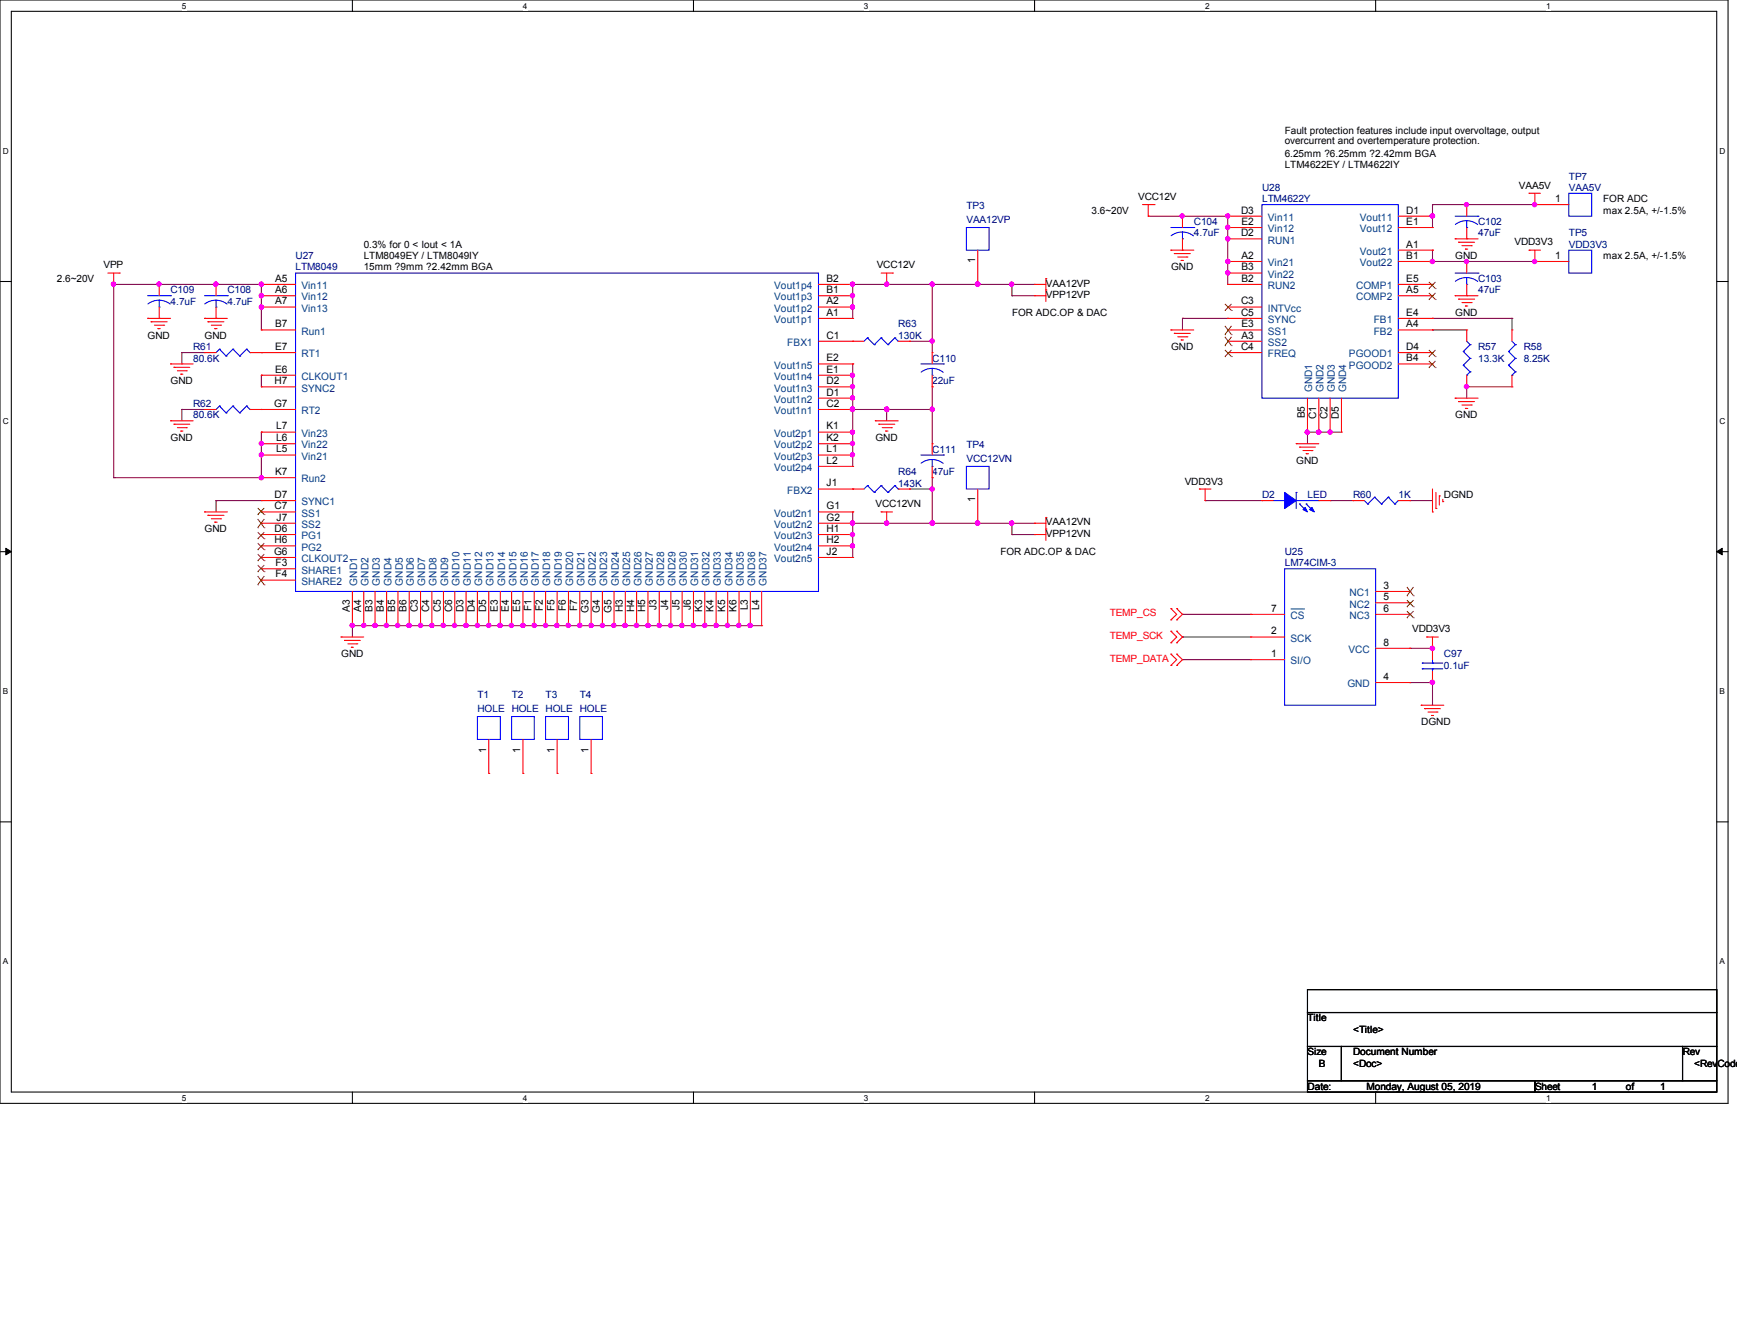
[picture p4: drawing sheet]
<svg xmlns="http://www.w3.org/2000/svg" width="279mm" height="216mm" viewBox="0 0 279 216" stroke-linecap="round" stroke-linejoin="round" font-family="sans-serif">
<path d="M0 0h278v177.4h-278zM1.8 1.8h274.3v173.8h-274.3z" fill="none" stroke="#000" stroke-width=".17"/>
<g fill="#fff">
<path d="M29.3 .2h.7v1.5h-.7z"/>
<path d="M29.3 175.8h.7v1.4h-.7z"/>
</g>
<path d="M56.7 0v1.8M56.7 175.6v1.8" fill="none" stroke="#000" stroke-width=".17"/>
<g fill="#fff">
<path d="M84.1 .2h.7v1.5h-.7z"/>
<path d="M84.1 175.8h.7v1.4h-.7z"/>
</g>
<path d="M111.5 0v1.8M111.5 175.6v1.8" fill="none" stroke="#000" stroke-width=".17"/>
<g fill="#fff">
<path d="M139 .2h.7v1.5h-.7z"/>
<path d="M139 175.8h.7v1.4h-.7z"/>
</g>
<path d="M166.4 0v1.8M166.4 175.6v1.8" fill="none" stroke="#000" stroke-width=".17"/>
<g fill="#fff">
<path d="M193.8 .2h.8v1.5h-.8z"/>
<path d="M193.8 175.8h.8v1.4h-.8z"/>
</g>
<path d="M221.3 0v1.8M221.3 175.6v1.8" fill="none" stroke="#000" stroke-width=".17"/>
<g fill="#fff">
<path d="M248.7 .2h.7v1.5h-.7z"/>
<path d="M248.7 175.8h.7v1.4h-.7z"/>
<path d="M.5 23.5h.9v1.5h-.9z"/>
<path d="M276.6 23.5h.9v1.5h-.9z"/>
<path d="M.5 67h.9v1.5h-.9z"/>
<path d="M276.6 67h.9v1.5h-.9z"/>
</g>
<path d="M0 45.3h1.8M276.1 45.3h1.9" fill="none" stroke="#000" stroke-width=".17"/>
<g fill="#fff">
<path d="M.5 110.4h.8v1.5h-.8z"/>
<path d="M276.6 110.4h.9v1.5h-.9z"/>
</g>
<path d="M0 88.7h1.8M276.1 88.7h1.9" fill="none" stroke="#000" stroke-width=".17"/>
<path d="M.9 88.1l.9 .6-.9 .5zM276.1 88.7l.9-.6v1.1z" fill="#000" stroke="#000" stroke-width=".16"/>
<g fill="#fff">
<path d="M.5 153.8h.8v1.5h-.8z"/>
<path d="M276.6 153.8h.9v1.5h-.9z"/>
</g>
<path d="M0 132.1h1.8M276.1 132.1h1.9M210.3 159.1h65.8v3.7h-65.8zM210.3 162.8h65.8v5.4h-65.8zM210.3 168.2h5.5v5.5h-5.5zM210.3 173.7h36.6v1.9h-36.6zM215.8 168.2h54.8v5.5h-54.8zM246.9 173.7h29.2v1.9h-29.2zM270.6 168.2h5.5v5.5h-5.5z" fill="none" stroke="#000" stroke-width=".17"/>
<g fill="none" stroke="#800040" stroke-width=".17">
<path d="M184.7 34.8h.1M184.7 34.8h12.8M190.2 34.8h.1M197.5 36.6h.1M197.5 38.4h.1M197.5 34.8h.1M197.5 34.8v10.9M230.4 32.9h.1M230.4 34.8h.1M230.4 32.9h16.5M230.4 32.9v3.7M235.9 32.9h.1"/>
<path d="M18.3 45.7h.1M18.3 45.7h23.7M18.3 45.7v31.1M25.6 45.7h.1M29.3 56.7h.1M29.3 58.5h.1M29.3 56.7h3.6M29.3 56.7v1.8M34.8 45.7h.1M42 49.4h.1M42 45.7h.1M42 47.5h.1"/>
<path d="M42 45.7v7.3M137.2 45.7h.1M137.2 47.5h.1M137.2 49.4h.1M137.2 58.5h.1M137.2 45.7h29.2M137.2 45.7v5.5M137.2 58.5v16.5M142.6 45.7h.1M146.3 54.9h.1M146.3 54.9h3.6M149.9 54.9h.1"/>
<path d="M149.9 45.7h.1M149.9 45.7v11M157.3 45.7h.1M162.8 45.7h.1M162.8 47.5h.1M162.8 45.7v1.8M162.8 47.5h3.6M190.2 51.2h.1M190.2 51.2h7.3M190.2 51.2v1.8M197.5 43.9h.1M197.5 42h.1"/>
<path d="M230.4 53h.1M230.4 51.2h.1M230.4 42h.1M230.4 40.2h.1M230.4 51.2h12.8M230.4 53h5.5M230.4 40.2v1.8M230.4 42h16.5M235.9 42h.1M243.2 51.2h.1M243.2 51.2v1.8M18.3 76.8h.1"/>
<path d="M29.3 65.8h.1M29.3 65.8h3.6M29.3 65.8v1.8M42 60.3h.1M42 69.5h.1M42 71.3h.1M42 73.2h.1M42 60.3v1.9M42 69.5v7.3h-23.7M137.2 62.2h.1M137.2 60.3h.1M137.2 64h.1"/>
<path d="M137.2 65.8h.1M137.2 69.5h.1M137.2 71.3h.1M137.2 73.2h.1M137.2 65.8h12.7M142.6 65.8h.1M142.6 65.8v1.8M146.3 78.6h.1M146.3 78.6h3.6M149.9 78.6h.1M149.9 62.2h.1M149.9 76.8h.1"/>
<path d="M149.9 65.8h.1M149.9 62.2v9.1M149.9 76.8v7.3M210.3 69.5h.1M210.3 69.5h5.5M210.3 69.5v1.8M212.1 69.5h.1M214 69.5h.1M235.9 62.2h.1M235.9 62.2v1.8M235.9 62.2h7.3M34.8 80.5h.1"/>
<path d="M34.8 80.5h7.2M34.8 80.5v1.8M137.2 85.9h.1M137.2 84.1h.1M137.2 82.3h.1M137.2 87.8h.1M137.2 84.1h29.2M137.2 82.3v7.3M142.6 84.1h.1M149.9 84.1h.1M157.3 84.1h.1M162.8 84.1h.1"/>
<path d="M162.8 85.9h.1M162.8 84.1v1.8M162.8 85.9h3.6M190.2 98.8h.1M190.2 98.8h11M193.8 80.5h.1M193.8 80.5h9.2M214 80.5h.1M214 80.5h3.6M226.8 80.5h.1M226.8 80.5h3.6M56.7 100.6h.1"/>
<path d="M56.7 100.6h65.8M56.7 100.6v1.8M58.5 100.6h.1M60.3 100.6h.1M62.2 100.6h.1M64 100.6h.1M65.8 100.6h.1M67.6 100.6h.1M69.5 100.6h.1M71.3 100.6h.1M73.2 100.6h.1M75 100.6h.1"/>
<path d="M76.8 100.6h.1M78.6 100.6h.1M80.5 100.6h.1M82.3 100.6h.1M84.1 100.6h.1M85.9 100.6h.1M87.8 100.6h.1M89.6 100.6h.1M91.4 100.6h.1M93.3 100.6h.1M95.1 100.6h.1M96.9 100.6h.1"/>
<path d="M98.8 100.6h.1M100.6 100.6h.1M102.4 100.6h.1M104.2 100.6h.1M106 100.6h.1M107.9 100.6h.1M109.7 100.6h.1M111.5 100.6h.1M113.4 100.6h.1M115.2 100.6h.1M117.1 100.6h.1M118.9 100.6h.1"/>
<path d="M120.7 100.6h.1M190.2 102.4h.1M190.2 106h.1M190.2 102.4h11M190.2 106h11M226.8 109.7h.1M226.8 104.2h.1M226.8 109.7h3.6M226.8 104.2h3.6M230.4 109.7h.1M230.4 109.7v3.7"/>
</g>
<g fill="#f0f" stroke="#f0f" stroke-width=".17">
<circle cx="149.9" cy="54.8" r=".34"/>
<circle cx="197.5" cy="36.5" r=".34"/>
<circle cx="197.5" cy="42" r=".34"/>
<circle cx="197.5" cy="38.4" r=".35"/>
<circle cx="197.5" cy="43.9" r=".34"/>
<circle cx="210.3" cy="69.5" r=".34"/>
<circle cx="212.1" cy="69.5" r=".35"/>
<circle cx="214" cy="69.5" r=".34"/>
<circle cx="235.9" cy="32.9" r=".34"/>
<circle cx="246.8" cy="32.9" r=".34"/>
<circle cx="235.9" cy="62.1" r=".34"/>
<circle cx="230.4" cy="34.7" r=".35"/>
<circle cx="246.8" cy="42" r=".34"/>
<circle cx="235.9" cy="42" r=".34"/>
<circle cx="230.4" cy="42" r=".35"/>
<circle cx="149.9" cy="84.1" r=".35"/>
<circle cx="149.9" cy="78.6" r=".34"/>
<circle cx="149.9" cy="45.7" r=".34"/>
<circle cx="25.6" cy="45.7" r=".34"/>
<circle cx="137.1" cy="85.9" r=".34"/>
<circle cx="137.1" cy="84.1" r=".35"/>
<circle cx="197.5" cy="34.7" r=".34"/>
<circle cx="34.7" cy="45.7" r=".34"/>
<circle cx="42" cy="73.1" r=".34"/>
<circle cx="42" cy="71.3" r=".34"/>
<circle cx="137.1" cy="49.4" r=".34"/>
<circle cx="137.1" cy="47.5" r=".35"/>
<circle cx="137.1" cy="87.8" r=".34"/>
<circle cx="56.7" cy="100.5" r=".35"/>
<circle cx="60.3" cy="100.5" r=".34"/>
<circle cx="58.5" cy="100.5" r=".34"/>
<circle cx="64" cy="100.5" r=".34"/>
<circle cx="62.1" cy="100.5" r=".34"/>
<circle cx="65.8" cy="100.5" r=".35"/>
<circle cx="67.6" cy="100.5" r=".34"/>
<circle cx="69.5" cy="100.5" r=".34"/>
<circle cx="73.1" cy="100.5" r=".34"/>
<circle cx="71.3" cy="100.5" r=".34"/>
<circle cx="76.8" cy="100.5" r=".34"/>
<circle cx="75" cy="100.5" r=".35"/>
<circle cx="80.4" cy="100.5" r=".34"/>
<circle cx="78.6" cy="100.5" r=".34"/>
<circle cx="84.1" cy="100.5" r=".35"/>
<circle cx="82.3" cy="100.5" r=".34"/>
<circle cx="85.9" cy="100.5" r=".34"/>
<circle cx="89.6" cy="100.5" r=".34"/>
<circle cx="87.8" cy="100.5" r=".34"/>
<circle cx="93.2" cy="100.5" r=".35"/>
<circle cx="91.4" cy="100.5" r=".34"/>
<circle cx="96.9" cy="100.5" r=".34"/>
<circle cx="95.1" cy="100.5" r=".34"/>
<circle cx="98.7" cy="100.5" r=".34"/>
<circle cx="102.4" cy="100.5" r=".35"/>
<circle cx="100.5" cy="100.5" r=".34"/>
<circle cx="106" cy="100.5" r=".34"/>
<circle cx="104.2" cy="100.5" r=".34"/>
<circle cx="109.7" cy="100.5" r=".34"/>
<circle cx="107.9" cy="100.5" r=".34"/>
<circle cx="113.4" cy="100.5" r=".34"/>
<circle cx="111.5" cy="100.5" r=".35"/>
<circle cx="115.2" cy="100.5" r=".34"/>
<circle cx="118.8" cy="100.5" r=".34"/>
<circle cx="117" cy="100.5" r=".34"/>
<circle cx="120.7" cy="100.5" r=".35"/>
<circle cx="18.2" cy="45.7" r=".34"/>
<circle cx="42" cy="45.7" r=".34"/>
<circle cx="42" cy="49.4" r=".34"/>
<circle cx="42" cy="47.5" r=".35"/>
<circle cx="137.1" cy="62.1" r=".34"/>
<circle cx="137.1" cy="60.3" r=".34"/>
<circle cx="137.1" cy="65.8" r=".35"/>
<circle cx="137.1" cy="64" r=".34"/>
<circle cx="137.1" cy="69.5" r=".34"/>
<circle cx="137.1" cy="73.1" r=".34"/>
<circle cx="137.1" cy="71.3" r=".34"/>
<circle cx="142.6" cy="45.7" r=".34"/>
<circle cx="137.1" cy="45.7" r=".34"/>
<circle cx="162.7" cy="45.7" r=".34"/>
<circle cx="157.3" cy="45.7" r=".35"/>
<circle cx="149.9" cy="65.8" r=".35"/>
<circle cx="142.6" cy="65.8" r=".35"/>
<circle cx="162.7" cy="84.1" r=".35"/>
<circle cx="157.2" cy="84.1" r=".36"/>
<circle cx="142.6" cy="84.1" r=".35"/>
<circle cx="190.2" cy="34.7" r=".34"/>
<circle cx="230.4" cy="109.7" r=".35"/>
<circle cx="230.4" cy="104.2" r=".35"/>
<circle cx="42" cy="76.8" r=".34"/>
</g>
<g fill="none" stroke="#f00" stroke-width=".17">
<path d="M183.8 32.9h1.8M184.7 34.8h.1M184.7 32.9v1.9M185.6 32.9h.1M190.2 34.8h.1M190.2 34.8v1.8M190.2 38.4v1.8M197.5 38.4h.1M197.5 34.8h.1M197.5 36.6h.1M197.5 38.4h5.5M197.5 34.8h5.5"/>
<path d="M197.5 36.6h5.5M224.9 34.8h5.5M224.9 36.6h5.5M230.4 34.8h.1M230.4 36.6h.1M234.1 38.4h.1M234.1 38.4h3.6M234.6 38.9h.1M234.6 38.9h2.6M235.2 39.5h1.4M235.9 32.9h.1M235.9 38.4h.1"/>
<path d="M235.9 32.9v1.9M235.9 36.6v1.8M236.6 39.5h.1M246 31.1h.1M246 31.1h1.8M246.9 32.9h.1M246.9 31.1v1.8M246.9 32.9h5.4M17.4 43.9h1.8M18.3 45.7h.1M18.3 43.9v1.8M19.2 43.9h.1"/>
<path d="M23.7 51.2h.1M23.7 51.2h3.7M24.3 51.7h.1M24.3 51.7h2.6M24.8 52.3h1.5M25.4 52.8h.1M25.4 52.8h.4M25.6 45.7h.1M25.6 51.2h.1M25.6 45.7v1.8M25.6 49.4v1.8M26.3 52.3h.1"/>
<path d="M27.4 58.5h.1M27.4 58.5h3.7M28 59.1h.1M28 59.1h2.5M28.5 59.6h1.5M30 59.6h.1M32.9 51.2h.1M32.9 56.7h.1M32.9 51.2h3.7M32.9 56.7h1.9M33.4 51.7h.1M33.4 51.7h2.6"/>
<path d="M34 52.3h1.5M34.5 52.8h.1M34.5 52.8h.4M34.8 45.7h.1M34.8 51.2h.1M34.8 45.7v1.8M34.8 49.4v1.8M35.5 52.3h.1M40.2 56.7h7.3M42 56.7h.1M42 45.7h.1M42 47.5h.1"/>
<path d="M42 49.4h.1M42 53h.1M42 53h5.5M42 47.5h5.5M42 45.7h5.5M42 49.4h5.5M131.7 47.5h5.5M131.7 51.2h5.5M131.7 45.7h5.5M131.7 58.5h5.5M131.7 49.4h5.5M131.7 54.9h7.3"/>
<path d="M137.2 51.2h.1M137.2 49.4h.1M137.2 47.5h.1M137.2 45.7h.1M137.2 54.9h.1M137.2 58.5h.1M141.7 43.9h1.9M142.6 45.7h.1M142.6 43.9v1.8M143.6 43.9h.1M144.5 54.9h1.8M146.3 54.9h.1"/>
<path d="M149.9 56.7h.1M149.9 56.7v1.8M157.3 45.7h.1M157.3 40.2v5.5M166.4 45.7h.1M166.4 47.5h.1M166.4 47.5h1.8M166.4 45.7h1.8M168.2 44.8h.1M168.2 46.6h.1M168.2 44.8v3.7M188.3 53h.1"/>
<path d="M188.3 40.2h.1M188.3 53h3.7M188.3 40.2h3.7M188.9 53.6h.1M188.9 40.8h.1M188.9 53.6h2.6M188.9 40.8h2.6M189.4 54.1h1.5M189.4 41.3h1.5M190 54.7h.1M190 41.9h.1M190 54.7h.4"/>
<path d="M190 41.9h.4M190.2 40.2h.1M190.9 54.1h.1M190.9 41.3h.1M197.5 42h.1M197.5 54.9h.1M197.5 45.7h.1M197.5 43.9h.1M197.5 49.4h.1M197.5 56.7h.1M197.5 51.2h.1M197.5 53h.1"/>
<path d="M197.5 53h5.5M197.5 51.2h5.5M197.5 43.9h5.5M197.5 45.7h5.5M197.5 56.7h5.5M197.5 49.4h5.5M197.5 54.9h5.5M197.5 42h5.5M224.9 53h5.5M224.9 40.2h5.5M224.9 47.5h5.5M224.9 51.2h5.5"/>
<path d="M224.9 45.7h5.5M224.9 58.5h5.5M224.9 56.7h5.5M224.9 42h5.5M230.4 40.2h.1M230.4 53h.1M230.4 47.5h.1M230.4 42h.1M230.4 58.5h.1M230.4 56.7h.1M230.4 51.2h.1M230.4 45.7h.1"/>
<path d="M234.1 47.5h.1M234.1 47.5h3.6M234.6 48.1h.1M234.6 48.1h2.6M235.2 48.6h1.4M235.7 49.2h.1M235.7 40h.1M235.7 49.2h.4M235.7 40h.4M235.9 53h.1M235.9 42h.1M235.9 47.5h.1"/>
<path d="M235.9 42v1.9M235.9 45.7v1.8M235.9 53v1.9M236.6 48.6h.1M243.2 53h.1M243.2 53v1.9M246 40.2h.1M246 40.2h1.8M246.9 42h.1M246.9 40.2v1.8M246.9 42h5.4M27.4 67.6h.1"/>
<path d="M27.4 67.6h3.7M28 68.2h.1M28 68.2h2.5M28.5 68.7h1.5M29.1 69.3h.1M29.1 60.2h.1M29.1 69.3h.3M29.1 60.2h.3M30 68.7h.1M32.9 65.8h.1M32.9 65.8h1.9M40.2 65.8h7.3"/>
<path d="M42 60.3h.1M42 65.8h.1M42 62.2h.1M42 76.8h.1M42 73.2h.1M42 71.3h.1M42 69.5h.1M42 71.3h5.5M42 62.2h5.5M42 60.3h5.5M42 69.5h5.5M42 76.8h5.5"/>
<path d="M42 73.2h5.5M131.7 71.3h5.5M131.7 78.6h7.3M131.7 64h5.5M131.7 65.8h5.5M131.7 62.2h5.5M131.7 60.3h5.5M131.7 69.5h5.5M131.7 73.2h5.5M131.7 75h5.5M137.2 65.8h.1M137.2 64h.1"/>
<path d="M137.2 62.2h.1M137.2 60.3h.1M137.2 78.6h.1M137.2 69.5h.1M137.2 71.3h.1M137.2 73.2h.1M137.2 75h.1M140.8 67.6h.1M140.8 67.6h3.7M141.4 68.2h.1M141.4 68.2h2.5M141.9 68.7h1.5"/>
<path d="M142.5 69.3h.1M142.5 69.3h.3M143.4 68.7h.1M144.5 78.6h1.8M146.3 78.6h.1M149.9 71.3h.1M149.9 76.8h.1M149.9 62.2h.1M149.9 60.3v1.9M149.9 71.3v1.9M149.9 75v1.8M157.3 78.6v5.5"/>
<path d="M192.9 78.6h.1M192.9 78.6h1.9M193.8 78.6v1.9M208.5 71.3h.1M208.5 71.3h3.6M209 71.9h.1M209 71.9h2.6M209.6 72.4h1.4M210.1 72.9h.1M210.1 72.9h.4M210.3 69.5h.1M210.3 64v5.5"/>
<path d="M211 72.4h.1M212.1 69.5h.1M212.1 64v5.5M214 69.5h.1M214 64v5.5M215.8 69.5h.1M215.8 64v5.5M230.4 78.6v3.7M231 79.2v2.5M231.5 79.7h.1M231.5 79.7v1.5M234.1 64h.1"/>
<path d="M234.1 64h3.6M234.6 64.6h.1M234.6 64.6h2.6M235.2 65.1h1.4M235.7 65.7h.1M235.7 65.7h.4M235.9 62.2h.1M235.9 60.3v1.9M236.6 65.1h.1M243.2 62.2h.1M243.2 60.3v1.9M32.9 82.3h.1"/>
<path d="M32.9 82.3h3.7M33.4 82.8h.1M33.4 82.8h2.6M34 83.4h1.5M34.5 83.9h.1M34.5 83.9h.4M35.5 83.4h.1M42 82.3h.1M42 85.9h.1M42 80.5h.1M42 91.4h.1M42 93.3h.1"/>
<path d="M42 89.6h.1M42 87.8h.1M42 84.1h.1M42 84.1h5.5M42 85.9h5.5M42 82.3h5.5M42 80.5h5.5M42 91.4h5.5M42 93.3h5.5M42 89.6h5.5M42 87.8h5.5M56.7 95.1v5.5"/>
<path d="M58.5 95.1v5.5M60.3 95.1v5.5M62.2 95.1v5.5M64 95.1v5.5M65.8 95.1v5.5M67.6 95.1v5.5M69.5 95.1v5.5M71.3 95.1v5.5M73.2 95.1v5.5M75 95.1v5.5M76.8 95.1v5.5M78.6 95.1v5.5"/>
<path d="M80.5 95.1v5.5M82.3 95.1v5.5M84.1 95.1v5.5M85.9 95.1v5.5M87.8 95.1v5.5M89.6 95.1v5.5M91.4 95.1v5.5M93.3 95.1v5.5M95.1 95.1v5.5M96.9 95.1v5.5M98.8 95.1v5.5M100.6 95.1v5.5"/>
<path d="M102.4 95.1v5.5M104.2 95.1v5.5M106 95.1v5.5M107.9 95.1v5.5M109.7 95.1v5.5M111.5 95.1v5.5M113.4 95.1v5.5M115.2 95.1v5.5M117.1 95.1v5.5M118.9 95.1v5.5M120.7 95.1v5.5M122.5 95.1v5.5"/>
<path d="M131.7 84.1h5.5M131.7 85.9h5.5M131.7 82.3h5.5M131.7 89.6h5.5M131.7 87.8h5.5M137.2 82.3h.1M137.2 84.1h.1M137.2 85.9h.1M137.2 87.8h.1M137.2 89.6h.1M141.7 82.3h.1M141.7 82.3h1.9"/>
<path d="M142.6 84.1h.1M142.6 82.3v1.8M157.3 84.1h.1M166.4 84.1h.1M166.4 85.9h.1M166.4 84.1h1.8M166.4 85.9h1.8M168.2 83.2h.1M168.2 85h.1M168.2 83.2v3.7M188.3 97.8h.1M188.3 99.7h.1"/>
<path d="M188.3 97.8l1 1-1 .9M189.3 99.7h.1M189.3 97.8h.1M189.3 97.8l.9 1-.9 .9M193.8 80.5h.1M201.2 98.8h.1M201.2 98.8h5.4M203 80.5h.1M203 80.5h1.8M212.1 80.5h1.9M214 80.5h.1M217.6 80.5h.1"/>
<path d="M217.6 80.5h1.9M221.3 95.1h5.5M221.3 96.9h5.5M221.3 98.8h5.5M224.9 80.5h1.9M226.8 95.1h.1M226.8 96.9h.1M226.8 98.8h.1M226.8 80.5h.1M230.4 82.3h.1M231 81.7h.1M232.1 80.6h.1"/>
<path d="M232.1 80.3v.3M54.9 102.4h.1M54.9 102.4h3.6M55.4 103h.1M55.4 103h2.6M56 103.5h1.4M56.5 104.1h.1M56.5 104.1h.4M56.7 100.6h.1M57.4 103.5h.1M58.5 100.6h.1M60.3 100.6h.1"/>
<path d="M62.2 100.6h.1M64 100.6h.1M65.8 100.6h.1M67.6 100.6h.1M69.5 100.6h.1M71.3 100.6h.1M73.2 100.6h.1M75 100.6h.1M76.8 100.6h.1M78.6 100.6h.1M78.6 118.9v5.4M80.5 100.6h.1"/>
<path d="M82.3 100.6h.1M84.1 100.6h.1M84.1 118.9v5.4M85.9 100.6h.1M87.8 100.6h.1M89.6 100.6h.1M89.6 118.9v5.4M91.4 100.6h.1M93.3 100.6h.1M95.1 100.6h.1M95.1 118.9v5.4M96.9 100.6h.1"/>
<path d="M98.8 100.6h.1M100.6 100.6h.1M102.4 100.6h.1M104.2 100.6h.1M106 100.6h.1M107.9 100.6h.1M109.7 100.6h.1M111.5 100.6h.1M113.4 100.6h.1M115.2 100.6h.1M117.1 100.6h.1M118.9 100.6h.1"/>
<path d="M120.7 100.6h.1M122.5 100.6h.1M188.3 101.5h.1M188.3 103.3h.1M188.3 105.2h.1M188.3 107h.1M188.3 101.5l1 .9-1 .9M188.3 105.2l1 .8-1 1M189.3 103.3h.1M189.3 101.5h.1M189.3 107h.1M189.3 105.2h.1"/>
<path d="M189.3 101.5l.9 .9-.9 .9M189.3 105.2l.9 .8-.9 1M201.2 106h.1M201.2 102.4h.1M201.2 102.4h5.4M201.2 106h5.4M221.3 109.7h5.5M221.3 104.2h5.5M226.8 109.7h.1M226.8 104.2h.1M228.6 113.4h.1M228.6 113.4h3.6"/>
<path d="M229.2 113.9h.1M229.2 113.9h2.5M229.5 102.4h.1M229.5 102.4h1.9M229.7 114.5h1.4M230.3 115h.1M230.3 115h.3M230.4 104.2h.1M230.4 109.7h.1M230.4 102.4v3.6M230.4 107.9v1.8M231.1 114.5h.1"/>
<path d="M78.6 124.3h.1M84.1 124.3h.1M89.6 124.3h.1M95.1 124.3h.1"/>
</g>
<g fill="none" stroke="#00f" stroke-width=".17">
<path d="M155.4 36.6h3.7v3.6h-3.7zM188.3 36.6h3.7M190.2 38.4h.1M190.2 37.3l1.1 .2 .7 .4M190.2 37.3l-.8 .1-1 .5M190.2 37.3v1.1M192 36.6h.1M203 32.9h21.9v31.1h-21.9zM234.1 34.8h3.6M235.9 36.6h.1M235.9 35.5l1.1 .2 .7 .4M235.9 35.5l-.8 .1-1 .5"/>
<path d="M235.9 35.5v1.1M237.7 34.8h.1M252.3 31.1h3.7v3.7h-3.7zM23.7 47.5h3.7M25.6 49.4h.1M25.6 48.3l1.1 .2 .7 .4M25.6 48.3l-.8 .1-1 .5M25.6 48.3v1.1M27.4 47.5h.1M32.9 47.5h3.7M34.8 49.4h.1M34.8 48.3l1.1 .2 .6 .4"/>
<path d="M34.8 48.3l-.8 .1-1.1 .5M34.8 48.3v1.1M35.3 56.1h.1M35.3 56.1l-.5 .6M35.3 56.1l1.1 1.1M36.4 57.2h.1M36.6 47.5h.1M37.5 56.1h.1M37.5 56.1l-1.1 1.1M37.5 56.1l1.1 1.1M38.6 57.2h.1M39.7 56.1h.1"/>
<path d="M39.7 56.1l-1.1 1.1M39.7 56.1l.5 .6M40.2 56.7h.1M47.5 43.9h84.2v51.2h-84.2zM139.5 54.3h.1M139.5 54.3l-.5 .6M139.5 54.3l1.1 1.1M140.6 55.4h.1M141.7 54.3h.1M141.7 54.3l-1.1 1.1M141.7 54.3l1.1 1.1M142.8 55.4h.1"/>
<path d="M143.9 54.3h.1M143.9 54.3l-1.1 1.1M143.9 54.3l.6 .6M144.5 54.9h.1M148.1 58.5h3.7M149.9 59.2l1.2 .3 .6 .3M149.9 59.2l-.7 .1-1 .5M149.9 59.2v1.1M151.8 58.5h.1M234.1 43.9h3.6M235.4 56.5h.1M235.4 58.7h.1"/>
<path d="M235.4 56.5l1.1 1.1M235.4 58.7l1.1 1.1M235.9 45.7h.1M235.9 44.6l1.1 .3 .7 .3M235.9 44.6l-.8 .1-1 .5M235.9 44.6v1.1M235.9 54.9l.6 .5M236.5 55.4h.1M236.5 57.6h.1M236.5 59.8h.1M236.5 55.4l-1.1 1.1M236.5 57.6l-1.1 1.1"/>
<path d="M236.5 59.8l-.6 .5M237.7 43.9h.1M242.7 56.5h.1M242.7 58.7h.1M242.7 56.5l1.1 1.1M242.7 58.7l1.1 1.1M243.2 54.9l.6 .5M243.8 55.4h.1M243.8 57.6h.1M243.8 59.8h.1M243.8 55.4l-1.1 1.1M243.8 57.6l-1.1 1.1"/>
<path d="M243.8 59.8l-.6 .5M252.3 40.2h3.7v3.7h-3.7zM35.3 65.3h.1M35.3 65.3l-.5 .5M35.3 65.3l1.1 1.1M36.4 66.4h.1M37.5 65.3h.1M37.5 65.3l-1.1 1.1M37.5 65.3l1.1 1.1M38.6 66.4h.1M39.7 65.3h.1M39.7 65.3l-1.1 1.1"/>
<path d="M39.7 65.3l.5 .5M40.2 65.8h.1M139.5 78.1h.1M139.5 78.1l-.5 .5M139.5 78.1l1.1 1.1M140.6 79.2h.1M141.7 78.1h.1M141.7 78.1l-1.1 1.1M141.7 78.1l1.1 1.1M142.8 79.2h.1M143.9 78.1h.1M143.9 78.1l-1.1 1.1"/>
<path d="M143.9 78.1l.6 .5M144.5 78.6h.1M148.1 73.2h3.7M149.9 75h.1M149.9 73.9l.8 .1 1 .5M149.9 73.9l-.7 .1-1 .5M149.9 60.3h.1M149.9 73.9v1.1M151.8 73.2h.1M155.4 75h3.7v3.6h-3.7zM208.5 79.2h.1M208.5 79.2v2.5"/>
<path d="M221.1 79.9h.1M221.1 79.9l-1.1 1.1M221.1 79.9l1.1 1.1M223.3 79.9h.1M223.3 79.9l-1.1 1.1M223.3 79.9l1.1 1.1M235.9 60.3h.1M243.2 60.3h.1M204.8 80.5h1.8M206.6 91.4h14.7v22h-14.7zM206.6 80.5h.1M208.5 80.5h3.6"/>
<path d="M209 81h.1M209 81l1.1 1.1M210.1 81h.1M210.1 81l1.1 1.1M212.1 80.5h.1M219.5 80.5l.5 .5M220 81h.1M222.2 81h.1M224.4 81h.1M224.9 80.5h.1M224.9 80.5l-.5 .5M76.8 115.2h3.7v3.7h-3.7z"/>
<path d="M82.3 115.2h3.6v3.7h-3.6zM87.8 115.2h3.6v3.7h-3.6zM93.3 115.2h3.6v3.7h-3.6zM228.8 106.6h.1M228.8 107.5h.1M228.8 106.6h3.3M228.8 107.5h3.3M230.4 107.5h.1M230.4 106.6h.1M230.4 106v.6M230.4 107.5v.4"/>
</g>
<g fill="none" stroke="#804000" stroke-width=".16">
<path d="M197 55.6h.1M197 49.9h.1M197 57.3h.1M197 53.8h.1M197 54.2l1.1 1.4M197 48.9l1.1 1M197 56.3l1.1 1M197 52.4l1.1 1.4M198.1 55.6h.1M198.1 49.9h.1M198.1 57.3h.1M198.1 53.8h.1"/>
<path d="M198.1 54.2l-1.1 1.4M198.1 48.9l-1.1 1M198.1 56.3l-1.1 1M198.1 52.4l-1.1 1.4M229.8 48.2h.1M229.8 59.1h.1M229.8 57.3h.1M229.8 46.4h.1M229.8 47.1l1.1 1.1M229.8 58l1.1 1.1M229.8 56.3l1.1 1M229.8 45.3l1.1 1.1"/>
<path d="M230.9 48.2h.1M230.9 59.1h.1M230.9 57.3h.1M230.9 46.4h.1M230.9 47.1l-1.1 1.1M230.9 58l-1.1 1.1M230.9 56.3l-1.1 1M230.9 45.3l-1.1 1.1M41.5 82.7h.1M41.5 86.6h.1M41.5 91.9h.1M41.5 94h.1"/>
<path d="M41.5 90.1h.1M41.5 88.4h.1M41.5 84.8h.1M41.5 81.7l1 1M41.5 85.5l1 1.1M41.5 90.8l1 1.1M41.5 92.6l1 1.4M41.5 89.1l1 1M41.5 87.3l1 1.1M41.5 83.4l1 1.4M42.5 82.7h.1M42.5 86.6h.1"/>
<path d="M42.5 91.9h.1M42.5 94h.1M42.5 90.1h.1M42.5 88.4h.1M42.5 84.8h.1M42.5 81.7l-1 1M42.5 85.5l-1 1.1M42.5 90.8l-1 1.1M42.5 92.6l-1 1.4M42.5 89.1l-1 1M42.5 87.3l-1 1.1M42.5 83.4l-1 1.4"/>
<path d="M226.3 95.8h.1M226.3 97.5h.1M226.3 99.3h.1M226.3 94.4l1.1 1.4M226.3 96.5l1.1 1M226.3 98.2l1.1 1.1M227.4 95.8h.1M227.4 97.5h.1M227.4 99.3h.1M227.4 94.4l-1.1 1.4M227.4 96.5l-1.1 1M227.4 98.2l-1.1 1.1"/>
</g>
<path d="M207.6 97.9h2.1M209.7 97.9h.1" fill="none" stroke="#004080" stroke-width=".16"/>
<g fill="#00f" stroke="#00f" stroke-width=".17">
<path d="M206.6 79.2l1.9 1.3-1.9 1.2z" fill-rule="evenodd"/>
<path d="M210.7 81.9l.3-.3 .4 .7z" fill-rule="evenodd"/>
<path d="M209.9 81.6l.4 .7-.7-.4z" fill-rule="evenodd"/>
</g>
<g font-size="1.7">
<text x="199.6" y="34.3">D3</text>
<text x="226.2" y="34.3">D1</text>
<text x="250.2" y="32.5">1</text>
<text x="199.6" y="38">D2</text>
<text x="199.7" y="41.6">A2</text>
<text x="199.7" y="36.2">E2</text>
<text x="226.2" y="39.8">A1</text>
<text x="226.2" y="41.6">B1</text>
<text x="226.2" y="36.2">E1</text>
<text x="250.2" y="41.6">1</text>
<text x="44.2" y="45.3">A5</text>
<text x="44.2" y="47.1">A6</text>
<text x="132.9" y="47.1">B1</text>
<text x="132.9" y="45.3">B2</text>
<text x="156.8" y="42.4" transform="rotate(-90 156.8 42.4)">1</text>
<text x="199.7" y="45.3">B2</text>
<text x="199.7" y="43.5">B3</text>
<text x="226.2" y="47.1">A5</text>
<text x="226.2" y="45.3">E5</text>
<text x="44.2" y="48.9">A7</text>
<text x="44.2" y="52.6">B7</text>
<text x="132.9" y="50.8">A1</text>
<text x="132.9" y="48.9">A2</text>
<text x="199.6" y="48.9">C3</text>
<text x="199.6" y="50.8">C5</text>
<text x="199.7" y="52.6">E3</text>
<text x="226.2" y="52.6">A4</text>
<text x="226.2" y="50.8">E4</text>
<text x="44.2" y="59.9">E6</text>
<text x="44.2" y="56.3">E7</text>
<text x="132.9" y="54.4">C1</text>
<text x="132.9" y="59.9">E1</text>
<text x="132.9" y="58.1">E2</text>
<text x="199.6" y="56.3">C4</text>
<text x="199.7" y="54.4">A3</text>
<text x="226.2" y="58.1">B4</text>
<text x="226.2" y="56.3">D4</text>
<text x="44.1" y="65.4">G7</text>
<text x="44.2" y="61.8">H7</text>
<text x="132.9" y="65.4">C2</text>
<text x="132.9" y="63.6">D1</text>
<text x="132.9" y="61.8">D2</text>
<text x="44.4" y="70.9">L6</text>
<text x="44.4" y="69">L7</text>
<text x="132.9" y="69">K1</text>
<text x="132.9" y="70.9">K2</text>
<text x="209.9" y="67.3" transform="rotate(-90 209.9 67.3)">B5</text>
<text x="211.7" y="67.3" transform="rotate(-90 211.7 67.3)">C1</text>
<text x="213.5" y="67.3" transform="rotate(-90 213.5 67.3)">C2</text>
<text x="215.3" y="67.3" transform="rotate(-90 215.3 67.3)">D5</text>
<text x="44.2" y="76.4">K7</text>
<text x="44.4" y="72.7">L5</text>
<text x="132.9" y="72.7">L1</text>
<text x="132.9" y="74.5">L2</text>
<text x="44.2" y="81.9">C7</text>
<text x="44.2" y="80.1">D7</text>
<text x="44.5" y="83.7">J7</text>
<text x="132.9" y="81.9">G1</text>
<text x="132.9" y="83.7">G2</text>
<text x="132.9" y="78.2">J1</text>
<text x="156.8" y="80.8" transform="rotate(-90 156.8 80.8)">1</text>
<text x="44.1" y="89.2">G6</text>
<text x="44.2" y="85.5">D6</text>
<text x="44.2" y="87.3">H6</text>
<text x="132.9" y="85.5">H1</text>
<text x="132.9" y="87.3">H2</text>
<text x="132.9" y="89.2">J2</text>
<text x="44.3" y="91">F3</text>
<text x="44.3" y="92.8">F4</text>
<text x="222.6" y="94.7">3</text>
<text x="56.3" y="98.3" transform="rotate(-90 56.3 98.3)">A3</text>
<text x="58.1" y="98.3" transform="rotate(-90 58.1 98.3)">A4</text>
<text x="59.9" y="98.3" transform="rotate(-90 59.9 98.3)">B3</text>
<text x="61.8" y="98.3" transform="rotate(-90 61.8 98.3)">B4</text>
<text x="63.6" y="98.3" transform="rotate(-90 63.6 98.3)">B5</text>
<text x="65.4" y="98.3" transform="rotate(-90 65.4 98.3)">B6</text>
<text x="67.2" y="98.4" transform="rotate(-90 67.2 98.4)">C3</text>
<text x="69" y="98.4" transform="rotate(-90 69 98.4)">C4</text>
<text x="70.9" y="98.4" transform="rotate(-90 70.9 98.4)">C5</text>
<text x="72.7" y="98.4" transform="rotate(-90 72.7 98.4)">C6</text>
<text x="74.5" y="98.4" transform="rotate(-90 74.5 98.4)">D3</text>
<text x="76.4" y="98.4" transform="rotate(-90 76.4 98.4)">D4</text>
<text x="78.2" y="98.4" transform="rotate(-90 78.2 98.4)">D5</text>
<text x="80.1" y="98.3" transform="rotate(-90 80.1 98.3)">E3</text>
<text x="81.9" y="98.3" transform="rotate(-90 81.9 98.3)">E4</text>
<text x="83.7" y="98.3" transform="rotate(-90 83.7 98.3)">E5</text>
<text x="85.5" y="98.2" transform="rotate(-90 85.5 98.2)">F1</text>
<text x="87.3" y="98.2" transform="rotate(-90 87.3 98.2)">F2</text>
<text x="89.2" y="98.2" transform="rotate(-90 89.2 98.2)">F5</text>
<text x="91" y="98.2" transform="rotate(-90 91 98.2)">F6</text>
<text x="92.8" y="98.2" transform="rotate(-90 92.8 98.2)">F7</text>
<text x="94.7" y="98.5" transform="rotate(-90 94.7 98.5)">G3</text>
<text x="96.5" y="98.5" transform="rotate(-90 96.5 98.5)">G4</text>
<text x="98.3" y="98.5" transform="rotate(-90 98.3 98.5)">G5</text>
<text x="100.2" y="98.4" transform="rotate(-90 100.2 98.4)">H3</text>
<text x="102" y="98.4" transform="rotate(-90 102 98.4)">H4</text>
<text x="103.8" y="98.4" transform="rotate(-90 103.8 98.4)">H5</text>
<text x="105.6" y="98" transform="rotate(-90 105.6 98)">J3</text>
<text x="107.5" y="98" transform="rotate(-90 107.5 98)">J4</text>
<text x="109.3" y="98" transform="rotate(-90 109.3 98)">J5</text>
<text x="111.1" y="98" transform="rotate(-90 111.1 98)">J6</text>
<text x="112.9" y="98.3" transform="rotate(-90 112.9 98.3)">K3</text>
<text x="114.8" y="98.3" transform="rotate(-90 114.8 98.3)">K4</text>
<text x="116.6" y="98.3" transform="rotate(-90 116.6 98.3)">K5</text>
<text x="118.4" y="98.3" transform="rotate(-90 118.4 98.3)">K6</text>
<text x="120.3" y="98.1" transform="rotate(-90 120.3 98.1)">L3</text>
<text x="122.1" y="98.1" transform="rotate(-90 122.1 98.1)">L4</text>
<text x="204.4" y="102">2</text>
<text x="204.4" y="98.3">7</text>
<text x="222.6" y="96.5">5</text>
<text x="222.6" y="98.3">6</text>
<text x="204.4" y="105.6">1</text>
<text x="222.6" y="103.8">8</text>
<text x="222.6" y="109.3">4</text>
<text x="78.2" y="121" transform="rotate(-90 78.2 121)">1</text>
<text x="83.7" y="121" transform="rotate(-90 83.7 121)">1</text>
<text x="89.2" y="121" transform="rotate(-90 89.2 121)">1</text>
<text x="94.7" y="121" transform="rotate(-90 94.7 121)">1</text>
</g>
<g font-size="1.7" fill="#004080">
<text x="203.9" y="35.5">Vin11</text>
<text x="218.7" y="35.5">Vout11</text>
<text x="203.9" y="39.2">RUN1</text>
<text x="203.9" y="37.3">Vin12</text>
<text x="218.7" y="41">Vout21</text>
<text x="218.7" y="37.3">Vout12</text>
<text x="48.5" y="46.5">Vin11</text>
<text x="124.5" y="46.5">Vout1p4</text>
<text x="203.9" y="42.8">Vin21</text>
<text x="203.9" y="46.5">RUN2</text>
<text x="203.9" y="44.7">Vin22</text>
<text x="218.1" y="46.5">COMP1</text>
<text x="218.7" y="42.8">Vout22</text>
<text x="48.5" y="48.3">Vin12</text>
<text x="48.5" y="50.1">Vin13</text>
<text x="48.5" y="53.8">Run1</text>
<text x="124.5" y="51.9">Vout1p1</text>
<text x="124.5" y="50.1">Vout1p2</text>
<text x="124.5" y="48.3">Vout1p3</text>
<text x="203.9" y="50.1">INTVcc</text>
<text x="203.9" y="51.9">SYNC</text>
<text x="203.9" y="53.8">SS1</text>
<text x="218.1" y="48.3">COMP2</text>
<text x="221" y="53.8">FB2</text>
<text x="221" y="51.9">FB1</text>
<text x="48.5" y="57.4">RT1</text>
<text x="124.5" y="59.3">Vout1n5</text>
<text x="126.6" y="55.6">FBX1</text>
<text x="203.9" y="55.6">SS2</text>
<text x="203.9" y="57.4">FREQ</text>
<text x="217" y="59.3">PGOOD2</text>
<text x="217" y="57.4">PGOOD1</text>
<text x="48.5" y="61.1">CLKOUT1</text>
<text x="48.5" y="62.9">SYNC2</text>
<text x="124.5" y="64.8">Vout1n2</text>
<text x="124.5" y="62.9">Vout1n3</text>
<text x="124.5" y="61.1">Vout1n4</text>
<text x="211.1" y="63.1" transform="rotate(-90 211.1 63.1)">GND1</text>
<text x="212.9" y="63.1" transform="rotate(-90 212.9 63.1)">GND2</text>
<text x="214.7" y="63.1" transform="rotate(-90 214.7 63.1)">GND3</text>
<text x="216.5" y="63.1" transform="rotate(-90 216.5 63.1)">GND4</text>
<text x="48.5" y="66.6">RT2</text>
<text x="48.5" y="70.2">Vin23</text>
<text x="124.5" y="66.6">Vout1n1</text>
<text x="124.5" y="70.2">Vout2p1</text>
<text x="48.5" y="77.6">Run2</text>
<text x="48.5" y="73.9">Vin21</text>
<text x="48.5" y="72.1">Vin22</text>
<text x="124.5" y="72.1">Vout2p2</text>
<text x="124.5" y="73.9">Vout2p3</text>
<text x="124.5" y="75.7">Vout2p4</text>
<text x="48.5" y="83.1">SS1</text>
<text x="48.5" y="81.2">SYNC1</text>
<text x="124.5" y="83.1">Vout2n1</text>
<text x="126.6" y="79.4">FBX2</text>
<text x="48.5" y="86.7">PG1</text>
<text x="48.5" y="88.5">PG2</text>
<text x="48.5" y="84.9">SS2</text>
<text x="124.5" y="84.9">Vout2n2</text>
<text x="124.5" y="86.7">Vout2n3</text>
<text x="124.5" y="88.5">Vout2n4</text>
<text x="48.5" y="92.2">SHARE1</text>
<text x="48.5" y="94">SHARE2</text>
<text x="48.5" y="90.4">CLKOUT2</text>
<text x="57.4" y="94.1" transform="rotate(-90 57.4 94.1)">GND1</text>
<text x="59.3" y="94.1" transform="rotate(-90 59.3 94.1)">GND2</text>
<text x="61.1" y="94.1" transform="rotate(-90 61.1 94.1)">GND3</text>
<text x="62.9" y="94.1" transform="rotate(-90 62.9 94.1)">GND4</text>
<text x="64.8" y="94.1" transform="rotate(-90 64.8 94.1)">GND5</text>
<text x="66.6" y="94.1" transform="rotate(-90 66.6 94.1)">GND6</text>
<text x="68.4" y="94.1" transform="rotate(-90 68.4 94.1)">GND7</text>
<text x="70.2" y="94.1" transform="rotate(-90 70.2 94.1)">GND8</text>
<text x="72.1" y="94.1" transform="rotate(-90 72.1 94.1)">GND9</text>
<text x="73.9" y="94.1" transform="rotate(-90 73.9 94.1)">GND10</text>
<text x="75.7" y="94.1" transform="rotate(-90 75.7 94.1)">GND11</text>
<text x="77.6" y="94.1" transform="rotate(-90 77.6 94.1)">GND12</text>
<text x="79.4" y="94.1" transform="rotate(-90 79.4 94.1)">GND13</text>
<text x="81.2" y="94.1" transform="rotate(-90 81.2 94.1)">GND14</text>
<text x="83.1" y="94.1" transform="rotate(-90 83.1 94.1)">GND15</text>
<text x="84.9" y="94.1" transform="rotate(-90 84.9 94.1)">GND16</text>
<text x="86.7" y="94.1" transform="rotate(-90 86.7 94.1)">GND17</text>
<text x="88.5" y="94.1" transform="rotate(-90 88.5 94.1)">GND18</text>
<text x="90.4" y="94.1" transform="rotate(-90 90.4 94.1)">GND19</text>
<text x="92.2" y="94.1" transform="rotate(-90 92.2 94.1)">GND20</text>
<text x="94" y="94.1" transform="rotate(-90 94 94.1)">GND21</text>
<text x="95.8" y="94.1" transform="rotate(-90 95.8 94.1)">GND22</text>
<text x="97.7" y="94.1" transform="rotate(-90 97.7 94.1)">GND23</text>
<text x="99.5" y="94.1" transform="rotate(-90 99.5 94.1)">GND24</text>
<text x="101.3" y="94.1" transform="rotate(-90 101.3 94.1)">GND25</text>
<text x="103.2" y="94.1" transform="rotate(-90 103.2 94.1)">GND26</text>
<text x="105" y="94.1" transform="rotate(-90 105 94.1)">GND27</text>
<text x="106.8" y="94.1" transform="rotate(-90 106.8 94.1)">GND28</text>
<text x="108.7" y="94.1" transform="rotate(-90 108.7 94.1)">GND29</text>
<text x="110.5" y="94.1" transform="rotate(-90 110.5 94.1)">GND30</text>
<text x="112.3" y="94.1" transform="rotate(-90 112.3 94.1)">GND31</text>
<text x="114.1" y="94.1" transform="rotate(-90 114.1 94.1)">GND32</text>
<text x="116" y="94.1" transform="rotate(-90 116 94.1)">GND33</text>
<text x="117.8" y="94.1" transform="rotate(-90 117.8 94.1)">GND34</text>
<text x="119.6" y="94.1" transform="rotate(-90 119.6 94.1)">GND35</text>
<text x="121.5" y="94.1" transform="rotate(-90 121.5 94.1)">GND36</text>
<text x="123.3" y="94.1" transform="rotate(-90 123.3 94.1)">GND37</text>
<text x="124.5" y="90.4">Vout2n5</text>
<text x="217.1" y="95.8">NC1</text>
<text x="207.6" y="99.5">CS</text>
<text x="217.1" y="97.7">NC2</text>
<text x="217.1" y="99.5">NC3</text>
<text x="207.6" y="106.8">SI/O</text>
<text x="207.6" y="103.2">SCK</text>
<text x="216.9" y="105">VCC</text>
<text x="216.7" y="110.5">GND</text>
</g>
<g font-size="1.6">
<text x="206.7" y="21.5">Fault protection features include input overvoltage, output</text>
<text x="206.7" y="23.2">overcurrent and overtemperature protection.</text>
<text x="206.7" y="25.2">6.25mm ?6.25mm ?2.42mm BGA</text>
<text x="206.7" y="27.1">LTM4622EY / LTM4622IY</text>
<text x="175.6" y="34.3">3.6~20V</text>
<text x="183.1" y="32.2">VCC12V</text>
<text x="244.3" y="30.3">VAA5V</text>
<text x="257.9" y="32.5">FOR ADC</text>
<text x="257.9" y="34.3">max 2.5A, +/-1.5%</text>
<text x="58.5" y="41.7">LTM8049EY / LTM8049IY</text>
<text x="58.5" y="39.8">0.3% for 0 &lt; Iout &lt; 1A</text>
<text x="234.1" y="41.7">GND</text>
<text x="243.6" y="39.5">VDD3V3</text>
<text x="257.9" y="41.7">max 2.5A, +/-1.5%</text>
<text x="9.1" y="45.3">2.6~20V</text>
<text x="16.6" y="43.1">VPP</text>
<text x="58.5" y="43.5">15mm ?9mm ?2.42mm BGA</text>
<text x="141" y="43.1">VCC12V</text>
<text x="168.2" y="46.1">VAA12VP</text>
<text x="168.2" y="47.9">VPP12VP</text>
<text x="188.4" y="43.5">GND</text>
<text x="162.8" y="50.8">FOR ADC.OP &amp; DAC</text>
<text x="234.1" y="50.8">GND</text>
<text x="23.8" y="54.5">GND</text>
<text x="32.9" y="54.5">GND</text>
<text x="188.4" y="56.3">GND</text>
<text x="27.4" y="61.8">GND</text>
<text x="27.4" y="70.9">GND</text>
<text x="140.8" y="70.9">GND</text>
<text x="234.1" y="67.3">GND</text>
<text x="190.6" y="77.9">VDD3V3</text>
<text x="208.5" y="74.6">GND</text>
<text x="140.8" y="81.5">VCC12VN</text>
<text x="232.3" y="80.1">DGND</text>
<text x="32.9" y="85.6">GND</text>
<text x="160.9" y="89.2">FOR ADC.OP &amp; DAC</text>
<text x="168.2" y="84.5">VAA12VN</text>
<text x="168.2" y="86.3">VPP12VN</text>
<text x="227.1" y="101.6">VDD3V3</text>
<text x="54.9" y="105.7">GND</text>
<text x="228.6" y="116.6">DGND</text>
<text x="210.3" y="164.2">Title</text>
<text x="217.7" y="166">&lt;Title&gt;</text>
<text x="210.3" y="169.7">Size</text>
<text x="212.2" y="171.5">B</text>
<text x="217.7" y="169.7">Document Number</text>
<text x="217.7" y="171.5">&lt;Doc&gt;</text>
<text x="270.7" y="169.7">Rev</text>
<text x="272.5" y="171.5">&lt;RevCode&gt;</text>
<text x="210.3" y="175.2">Date:</text>
<text x="219.8" y="175.2">Monday, August 05, 2019</text>
<text x="246.9" y="175.2">Sheet</text>
<text x="256.1" y="175.2">1</text>
<text x="261.5" y="175.2">of</text>
<text x="267" y="175.2">1</text>
</g>
<g font-size="1.6" fill="#000080">
<text x="252.4" y="28.9">TP7</text>
<text x="155.5" y="33.6">TP3</text>
<text x="155.5" y="35.8">VAA12VP</text>
<text x="203" y="30.7">U28</text>
<text x="203" y="32.5">LTM4622Y</text>
<text x="252.4" y="30.7">VAA5V</text>
<text x="47.5" y="41.7">U27</text>
<text x="192" y="36.2">C104</text>
<text x="192" y="38">4.7uF</text>
<text x="237.8" y="36.2">C102</text>
<text x="237.8" y="38">47uF</text>
<text x="252.4" y="38">TP5</text>
<text x="252.4" y="39.8">VDD3V3</text>
<text x="27.4" y="47.2">C109</text>
<text x="36.6" y="47.2">C108</text>
<text x="47.5" y="43.5">LTM8049</text>
<text x="237.8" y="45.3">C103</text>
<text x="237.8" y="47.2">47uF</text>
<text x="27.4" y="49">4.7uF</text>
<text x="36.6" y="49">4.7uF</text>
<text x="144.5" y="52.6">R63</text>
<text x="31.1" y="56.3">R61</text>
<text x="31.1" y="58.1">80.6K</text>
<text x="144.5" y="54.5">130K</text>
<text x="150" y="58.1">C110</text>
<text x="237.8" y="56.3">R57</text>
<text x="237.8" y="58.1">13.3K</text>
<text x="245.1" y="56.3">R58</text>
<text x="245.1" y="58.1">8.25K</text>
<text x="31.1" y="65.4">R62</text>
<text x="150" y="61.8">22uF</text>
<text x="31.1" y="67.3">80.6K</text>
<text x="144.5" y="76.4">R64</text>
<text x="150" y="72.8">C111</text>
<text x="150" y="76.4">47uF</text>
<text x="155.5" y="72">TP4</text>
<text x="155.5" y="74.2">VCC12VN</text>
<text x="144.5" y="78.2">143K</text>
<text x="203" y="80.1">D2</text>
<text x="210.3" y="80.1">LED</text>
<text x="217.7" y="80.1">R60</text>
<text x="224.9" y="80.1">1K</text>
<text x="206.6" y="89.2">U25</text>
<text x="206.6" y="91.1">LM74CIM-3</text>
<text x="232.3" y="105.7">C97</text>
<text x="232.3" y="107.5">0.1uF</text>
<text x="76.8" y="112.3">T1</text>
<text x="82.3" y="112.3">T2</text>
<text x="87.8" y="112.3">T3</text>
<text x="93.3" y="112.3">T4</text>
<text x="76.8" y="114.5">HOLE HOLE HOLE HOLE</text>
</g>
<g font-size="1.6" fill="#f00">
<text x="178.5" y="99.1">TEMP_CS</text>
<text x="178.5" y="102.7">TEMP_SCK</text>
<text x="178.5" y="106.4">TEMP_DATA</text>
</g>
<g font-size="1.3">
<text x="29.3" y="1.4">5</text>
<text x="84.1" y="1.4">4</text>
<text x="139" y="1.4">3</text>
<text x="193.8" y="1.4">2</text>
<text x="248.7" y="1.4">1</text>
<text x=".5" y="24.7">D</text>
<text x="276.6" y="24.7">D</text>
<text x=".5" y="68.2">C</text>
<text x="276.6" y="68.2">C</text>
<text x=".5" y="111.6">B</text>
<text x="276.6" y="111.6">B</text>
<text x=".5" y="155">A</text>
<text x="276.6" y="155">A</text>
<text x="29.3" y="177">5</text>
<text x="84.1" y="177">4</text>
<text x="139" y="177">3</text>
<text x="193.8" y="177">2</text>
<text x="248.7" y="177">1</text>
</g>
</svg>
